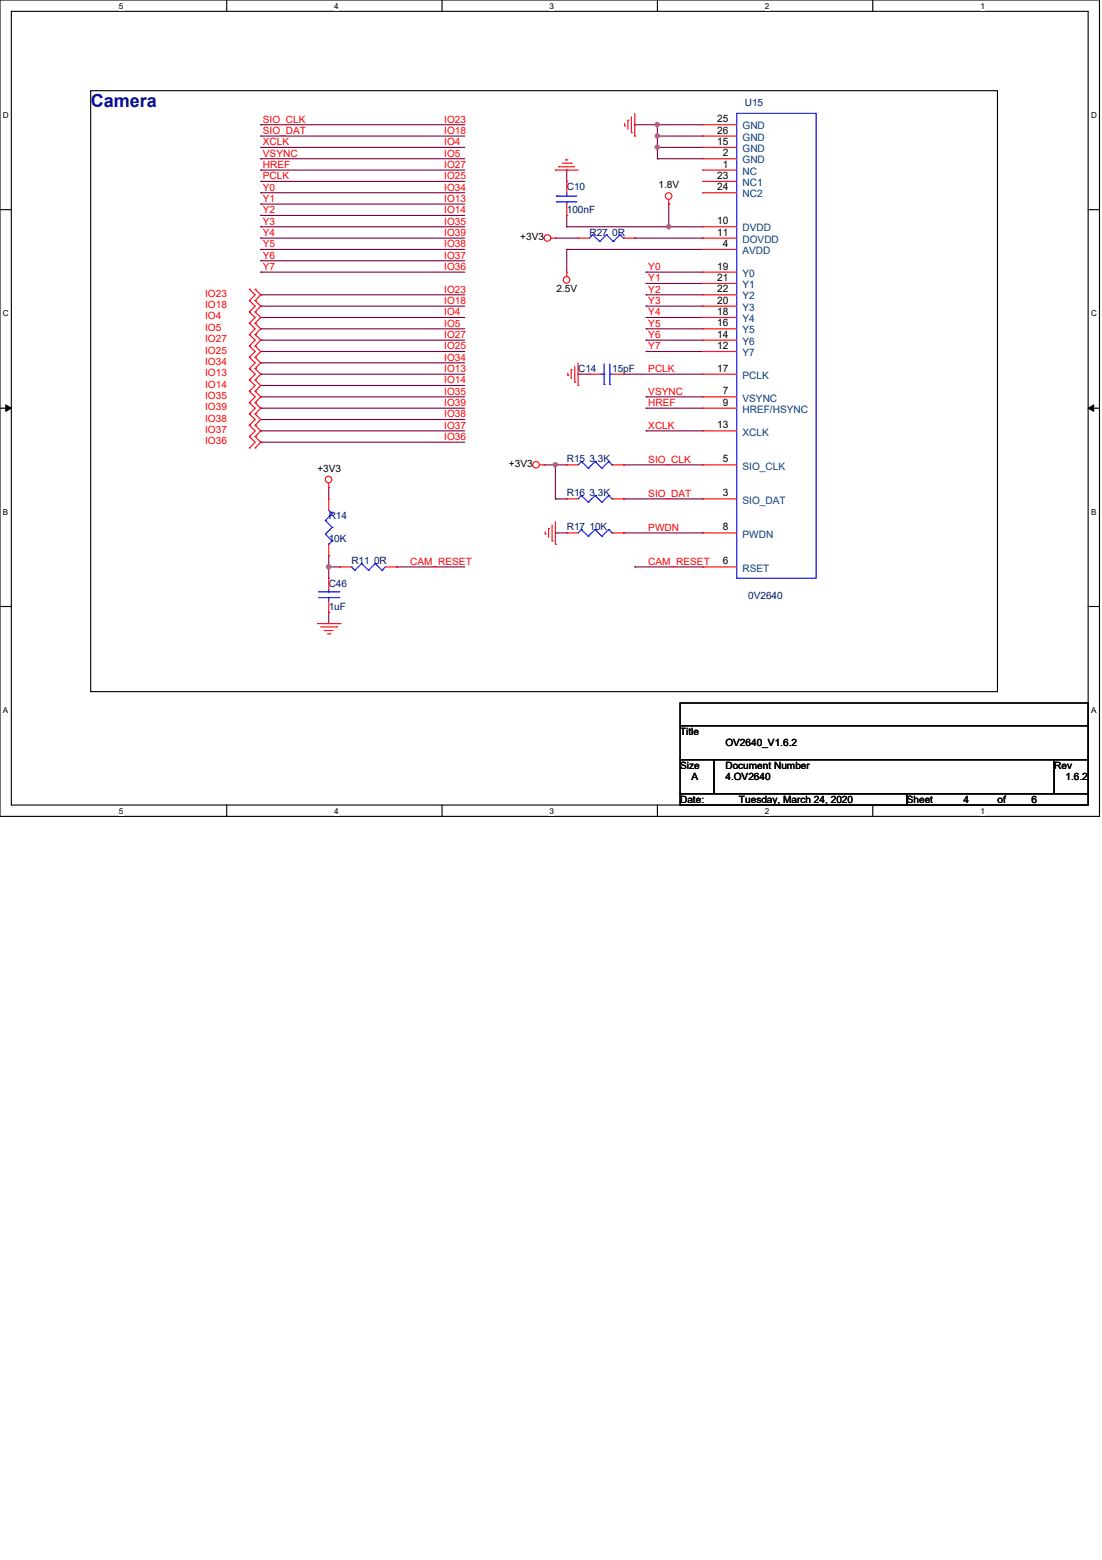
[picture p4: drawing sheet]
<svg xmlns="http://www.w3.org/2000/svg" width="210mm" height="297mm" viewBox="0 0 210 297" stroke-linecap="round" stroke-linejoin="round" font-family="sans-serif">
<path d="M0 0h209.4v155.4h-209.4zM2.2 2.2h205.1v151.1h-205.1z" fill="none" stroke="#000" stroke-width=".21"/>
<g fill="#fff">
<path d="M22.6 .3h.9v1.7h-.9z"/>
<path d="M22.6 153.5h.9v1.8h-.9z"/>
</g>
<path d="M43.2 0v2.2M43.2 153.3v2.1" fill="none" stroke="#000" stroke-width=".21"/>
<g fill="#fff">
<path d="M63.7 .3h.8v1.7h-.8z"/>
<path d="M63.7 153.5h.8v1.8h-.8z"/>
</g>
<path d="M84.2 0v2.2M84.2 153.3v2.1" fill="none" stroke="#000" stroke-width=".21"/>
<g fill="#fff">
<path d="M104.7 .3h.8v1.7h-.8z"/>
<path d="M104.7 153.5h.8v1.8h-.8z"/>
</g>
<path d="M125.2 0v2.2M125.2 153.3v2.1" fill="none" stroke="#000" stroke-width=".21"/>
<g fill="#fff">
<path d="M145.7 .3h.9v1.7h-.9z"/>
<path d="M145.7 153.5h.9v1.8h-.9z"/>
</g>
<path d="M166.2 0v2.2M166.2 153.3v2.1" fill="none" stroke="#000" stroke-width=".21"/>
<g fill="#fff">
<path d="M186.7 .3h.9v1.7h-.9z"/>
<path d="M186.7 153.5h.9v1.8h-.9z"/>
<path d="M.6 21h1.1v1.8h-1.1z"/>
<path d="M207.8 21h1.1v1.8h-1.1z"/>
<path d="M.6 58.8h1.1v1.7h-1.1z"/>
<path d="M207.8 58.8h1.1v1.7h-1.1z"/>
</g>
<path d="M0 39.9h2.2M207.3 39.9h2.1" fill="none" stroke="#000" stroke-width=".21"/>
<g fill="#fff">
<path d="M.6 96.6h1v1.7h-1z"/>
<path d="M207.8 96.6h1v1.7h-1z"/>
</g>
<path d="M0 77.7h2.2M207.3 77.7h2.1" fill="none" stroke="#000" stroke-width=".21"/>
<path d="M1.1 77.1l1.1 .6-1.1 .6zM207.3 77.7l1-.6v1.2z" fill="#000"/>
<path d="M1.1 77.1l1.1 .6-1.1 .6zM207.3 77.7l1-.6v1.2z" fill="none" stroke="#000" stroke-width=".19"/>
<g fill="#fff">
<path d="M.6 134.4h.9v1.7h-.9z"/>
<path d="M207.8 134.4h1v1.7h-1z"/>
</g>
<path d="M17.3 17.3h172.7v114.4h-172.7zM0 115.5h2.2M207.3 115.5h2.1" fill="none" stroke="#000" stroke-width=".21"/>
<path d="M62.6 107.9h.1M62.6 107.9h2.2" fill="none" stroke="#7f003f" stroke-width=".21"/>
<circle cx="62.6" cy="107.9" r=".4" fill="#f0f"/>
<circle cx="62.6" cy="107.9" r=".4" fill="none" stroke="#f0f" stroke-width=".21"/>
<path d="M125.2 23.7h.1M125.2 23.7h8.7M62.6 92.8h.1M62.6 92.8v2.2M62.6 116.6h.1M62.6 107.9h.1M62.6 105.8h.1M62.6 105.8v4.3M62.6 116.6v2.1M75.6 107.9h.1M75.6 107.9h12.9" fill="none" stroke="#7f003f" stroke-width=".21"/>
<circle cx="125.2" cy="23.7" r=".4" fill="#f0f"/>
<circle cx="125.2" cy="23.7" r=".4" fill="none" stroke="#f0f" stroke-width=".21"/>
<path d="M125.2 25.9h.1M125.2 23.7h.1M125.2 25.9h8.7M125.2 23.7v2.2" fill="none" stroke="#7f003f" stroke-width=".21"/>
<circle cx="125.2" cy="25.9" r=".4" fill="#f0f"/>
<circle cx="125.2" cy="25.9" r=".4" fill="none" stroke="#f0f" stroke-width=".21"/>
<path d="M125.2 28.1h.1M125.2 28.1h8.7" fill="none" stroke="#7f003f" stroke-width=".21"/>
<circle cx="125.2" cy="28" r=".4" fill="#f0f"/>
<circle cx="125.2" cy="28" r=".4" fill="none" stroke="#f0f" stroke-width=".21"/>
<g fill="none" stroke="#7f003f" stroke-width=".21">
<path d="M107.9 32.4h.1M107.9 32.4v2.1M125.2 25.9h.1M125.2 30.2h.1M125.2 28.1h.1M125.2 25.9v4.3M125.2 30.2h8.7M107.9 47.5h.1M107.9 41h.1M107.9 47.5h26M107.9 41v2.2M123.1 56.1h.1"/>
<path d="M123.1 56.1h10.8M110.1 71.2h.1M110.1 71.2h2.2M118.7 71.2h.1M118.7 71.2h15.2M123.1 75.6h.1M123.1 77.7h.1M123.1 75.6h10.8M123.1 77.7h10.8M105.8 88.5h.1M105.8 88.5h2.1M118.7 88.5h.1"/>
<path d="M118.7 95h.1M118.7 88.5h15.2M118.7 95h15.2M123.1 82h.1M123.1 82h10.8M118.7 101.5h.1M118.7 101.5h15.2M120.9 107.9h.1M120.9 107.9h13"/>
</g>
<circle cx="105.8" cy="88.5" r=".4" fill="#f0f"/>
<circle cx="105.8" cy="88.5" r=".4" fill="none" stroke="#f0f" stroke-width=".21"/>
<g fill="none" stroke="#7f003f" stroke-width=".21">
<path d="M49.7 25.9h.1M49.7 32.4h.1M49.7 28.1h.1M49.7 23.7h.1M49.7 30.2h.1M49.7 38.9h.1M49.7 36.7h.1M49.7 34.5h.1M49.7 25.9h38.8M49.7 32.4h38.8M49.7 28.1h38.8M49.7 23.7h38.8"/>
<path d="M49.7 30.2h38.8M49.7 38.9h38.8M49.7 36.7h38.8M49.7 34.5h38.8M49.7 41h.1M49.7 43.2h.1M49.7 47.5h.1M49.7 49.7h.1M49.7 45.3h.1M49.7 51.8h.1M49.7 41h38.8M49.7 43.2h38.8"/>
<path d="M49.7 47.5h38.8M49.7 49.7h38.8M49.7 45.3h38.8M49.7 51.8h38.8M123.1 58.3h.1M123.1 54h.1M123.1 51.8h.1M123.1 51.8h10.8M123.1 58.3h10.8M123.1 54h10.8M127.4 43.2h.1M127.4 43.2h6.5"/>
<path d="M123.1 66.9h.1M123.1 64.8h.1M123.1 62.6h.1M123.1 60.5h.1M123.1 66.9h10.8M123.1 64.8h10.8M123.1 62.6h10.8M123.1 60.5h10.8M103.6 88.5h.1M103.6 88.5h2.2M105.8 95h.1M105.8 88.5h.1"/>
<path d="M105.8 95h2.1M105.8 88.5v6.5"/>
</g>
<circle cx="127.4" cy="43.2" r=".4" fill="#f0f"/>
<circle cx="127.4" cy="43.2" r=".4" fill="none" stroke="#f0f" stroke-width=".21"/>
<g fill="none" stroke="#7f003f" stroke-width=".21">
<path d="M120.9 23.7h.1M120.9 23.7h4.3M127.4 38.9h.1M127.4 38.9v4.3h-19.5M49.7 58.3h.1M49.7 56.1h.1M49.7 58.3h38.8M49.7 56.1h38.8M105.8 45.3h.1M105.8 45.3h4.3M107.9 47.5h.1M107.9 43.2h.1"/>
<path d="M107.9 47.5v4.3M120.9 45.3h.1M120.9 45.3h13M49.7 60.5h.1M49.7 62.6h.1M49.7 66.9h.1M49.7 75.6h.1M49.7 79.9h.1M49.7 69.1h.1M49.7 64.8h.1M49.7 77.7h.1M49.7 73.4h.1"/>
<path d="M49.7 71.2h.1M49.7 60.5h38.8M49.7 62.6h38.8M49.7 66.9h38.8M49.7 75.6h38.8M49.7 79.9h38.8M49.7 69.1h38.8M49.7 64.8h38.8M49.7 77.7h38.8M49.7 73.4h38.8M49.7 71.2h38.8M49.7 84.2h.1"/>
<path d="M49.7 82h.1M49.7 84.2h38.8M49.7 82h38.8M105.8 101.5h.1M105.8 101.5h2.1"/>
</g>
<g fill="none" stroke="#f00" stroke-width=".21">
<path d="M105.8 32.4h.1M105.8 32.4h4.3M106.4 31.7h.1M106.4 31.7h3.1M107.1 31.1h1.7M107.7 30.4h.1M107.7 30.4h.5M107.9 34.5h.1M107.9 34.5v2.2M107.9 38.9v2.1M108.8 31.1h.1M119 24h.1"/>
<path d="M119 23.5v.5M119.6 22.9h.1M119.6 22.9v1.7M120.3 25.3h.1M120.3 22.2v3.1M120.9 25.9h.1M120.9 21.6v4.3M127.4 38.9h.1M127.4 38v.9M133.9 32.4h.1M133.9 34.5h.1M133.9 36.7h.1"/>
<path d="M133.9 23.7h.1M133.9 25.9h.1M133.9 28.1h.1M133.9 30.2h.1M133.9 32.4h6.4M133.9 34.5h6.4M133.9 36.7h6.4M133.9 23.7h6.4M133.9 25.9h6.4M133.9 28.1h6.4M133.9 30.2h6.4M47.5 55.1h.1"/>
<path d="M47.5 57.2h.1M47.5 59.4h.1M47.5 55.1l1.1 1-1.1 1.1M47.5 57.2l1.1 1.1-1.1 1.1M47.5 59.4l1.1 1.1-1.1 1.1M48.6 57.2h.1M48.6 55.1h.1M48.6 59.4h.1M48.6 55.1l1.1 1-1.1 1.1M48.6 57.2l1.1 1.1-1.1 1.1M48.6 59.4l1.1 1.1-1.1 1.1M104.9 45.3h.9"/>
<path d="M105.8 45.3h.1M107.9 51.8h.1M107.9 41h.1M107.9 51.8v.9M110.1 45.3h.1M110.1 45.3h2.2M118.7 45.3h2.2M120.9 45.3h.1M133.9 47.5h.1M133.9 43.2h.1M133.9 45.3h.1M133.9 51.8h.1"/>
<path d="M133.9 54h.1M133.9 56.1h.1M133.9 58.3h.1M133.9 45.3h6.4M133.9 47.5h6.4M133.9 43.2h6.4M133.9 51.8h6.4M133.9 54h6.4M133.9 56.1h6.4M133.9 58.3h6.4M47.5 61.6h.1M47.5 63.7h.1"/>
<path d="M47.5 68h.1M47.5 70.2h.1M47.5 65.9h.1M47.5 74.5h.1M47.5 76.7h.1M47.5 78.8h.1M47.5 72.3h.1M47.5 61.6l1.1 1-1.1 1.1M47.5 68l1.1 1.1-1.1 1.1M47.5 65.9l1.1 1-1.1 1.1M47.5 74.5l1.1 1.1-1.1 1.1M47.5 78.8l1.1 1.1-1.1 1.1"/>
<path d="M47.5 63.7l1.1 1.1-1.1 1.1M47.5 76.7l1.1 1-1.1 1.1M47.5 72.3l1.1 1.1-1.1 1.1M47.5 70.2l1.1 1-1.1 1.1M48.6 61.6h.1M48.6 63.7h.1M48.6 70.2h.1M48.6 68h.1M48.6 65.9h.1M48.6 76.7h.1M48.6 74.5h.1M48.6 78.8h.1"/>
<path d="M48.6 72.3h.1M48.6 61.6l1.1 1-1.1 1.1M48.6 68l1.1 1.1-1.1 1.1M48.6 65.9l1.1 1-1.1 1.1M48.6 74.5l1.1 1.1-1.1 1.1M48.6 78.8l1.1 1.1-1.1 1.1M48.6 63.7l1.1 1.1-1.1 1.1M48.6 76.7l1.1 1-1.1 1.1M48.6 72.3l1.1 1.1-1.1 1.1M48.6 70.2l1.1 1-1.1 1.1M108.2 71.5h.1M108.2 71v.5"/>
<path d="M108.8 70.4h.1M108.8 70.4v1.7M109.5 72.8h.1M109.5 69.7v3.1M110.1 73.4h.1M110.1 69.1v4.3M112.3 71.2h.1M112.3 71.2h2.1M116.6 71.2h2.1M118.7 71.2h.1M133.9 60.5h.1M133.9 62.6h.1"/>
<path d="M133.9 64.8h.1M133.9 66.9h.1M133.9 71.2h.1M133.9 75.6h.1M133.9 77.7h.1M133.9 71.2h6.4M133.9 60.5h6.4M133.9 62.6h6.4M133.9 64.8h6.4M133.9 66.9h6.4M133.9 75.6h6.4M133.9 77.7h6.4"/>
<path d="M47.5 81h.1M47.5 83.1h.1M47.5 85.3h.1M47.5 83.1l1.1 1.1-1.1 1.1M47.5 81l1.1 1-1.1 1.1M48.6 81h.1M48.6 85.3h.1M48.6 83.1h.1M48.6 83.1l1.1 1.1-1.1 1.1M48.6 81l1.1 1-1.1 1.1M62.6 92.8h.1M62.6 95h.1"/>
<path d="M62.6 92v.8M62.6 95v2.2M102.8 88.5h.8M103.6 88.5h.1M105.2 99.9v3.1M105.8 99.3v4.3M107.9 95h.1M107.9 88.5h.1M107.9 88.5h2.2M107.9 95h2.2M116.6 88.5h2.1M116.6 95h2.1"/>
<path d="M118.7 95h.1M118.7 88.5h.1M133.9 82h.1M133.9 88.5h.1M133.9 95h.1M133.9 88.5h6.4M133.9 95h6.4M133.9 82h6.4M60.5 118.7h4.3M61.1 119.4h3M62.6 110.1h.1M62.6 116.6h.1"/>
<path d="M62.6 105.8h.1M62.6 103.6v2.2M62.6 110.1v2.2M62.6 114.4v2.2M64.1 119.4h.1M64.8 118.7h.1M64.8 107.9h.1M64.8 107.9h2.1M73.4 107.9h2.2M75.6 107.9h.1M103.8 101.7h.1M103.8 101.3v.4"/>
<path d="M104.5 100.6h.1M104.5 100.6v1.7M105.2 103h.1M105.8 103.6h.1M107.9 101.5h.1M107.9 101.5h2.2M116.6 101.5h2.1M118.7 101.5h.1M133.9 101.5h.1M133.9 107.9h.1M133.9 101.5h6.4M133.9 107.9h6.4"/>
<path d="M61.8 120.1h.1M61.8 120.1h1.7M62.4 120.7h.4M62.8 120.7h.1"/>
<circle cx="127.3" cy="37.3" r=".63"/>
<circle cx="104.3" cy="45.3" r=".63"/>
<circle cx="107.9" cy="53.3" r=".63"/>
<circle cx="62.6" cy="91.3" r=".63"/>
<circle cx="102.1" cy="88.5" r=".63"/>
</g>
<path d="M129.5 133.9h77.8v4.3h-77.8zM129.5 138.2h77.8v6.5h-77.8zM129.5 144.7h6.5v6.4h-6.5zM129.5 151.1h43.2v2.2h-43.2zM136 144.7h64.8v6.4h-64.8zM172.7 151.1h34.6v2.2h-34.6zM200.8 144.7h6.5v6.4h-6.5z" fill="none" stroke="#000" stroke-width=".21"/>
<g fill="none" stroke="#00f" stroke-width=".21">
<path d="M106 37.3h.1M106 38.4h.1M106 37.3h3.9M106 38.4h3.9M107.9 38.4h.1M107.9 37.3h.1M107.9 36.7v.6M107.9 38.4v.5M140.3 21.6h15.1v88.5h-15.1zM112.9 44.7h.1M112.9 44.7l-.6 .6M112.9 44.7l1.3 1.3"/>
<path d="M114.2 46h.1M115.5 44.7h.1M115.5 44.7l-1.3 1.3M115.5 44.7l1.3 1.3M116.8 46h.1M118.1 44.7h.1M118.1 44.7l-1.3 1.3M118.1 44.7l.6 .6M118.7 45.3h.1M114.4 71.2h.7M115.1 73.2h.1M115.1 71.2h.1"/>
<path d="M115.1 69.3v3.9M116.2 71.2h.1M116.2 73.2h.1M116.2 71.2h.4M116.2 69.3v3.9M62 99.1h.1M62 99.1l1.2 1.3M62.6 97.2l.6 .6M63.2 97.8h.1M63.2 97.8l-1.2 1.3M110.7 94.4h.1M110.7 87.9h.1"/>
<path d="M110.7 94.4l-.6 .6M110.7 94.4l1.4 1.2M110.7 87.9l-.6 .6M110.7 87.9l1.4 1.3M112.1 95.6h.1M112.1 89.2h.1M113.4 94.4h.1M113.4 87.9h.1M113.4 94.4l-1.3 1.2M113.4 94.4l1.2 1.2M113.4 87.9l-1.3 1.3M113.4 87.9l1.2 1.3"/>
<path d="M114.6 95.6h.1M114.6 89.2h.1M116 94.4h.1M116 87.9h.1M116 94.4l-1.4 1.2M116 94.4l.6 .6M116 87.9l-1.4 1.3M116 87.9l.6 .6M116.6 95h.1M116.6 88.5h.1M60.7 113.8h3.9M60.7 112.7h3.9"/>
<path d="M62 101.7h.1M62 101.7l1.2 1.3M62.6 112.7h.1M62.6 113.8h.1M62.6 103.6h.1M62.6 112.3v.4M62.6 113.8v.6M63.2 100.4h.1M63.2 103h.1M63.2 100.4l-1.2 1.3M63.2 103l-.6 .6M64.6 113.8h.1"/>
<path d="M64.6 112.7h.1M66.9 107.9h.1M66.9 107.9l.7 .7M67.6 108.6h.1M68.9 107.3h.1M68.9 107.3l1.3 1.3M68.9 107.3l-1.3 1.3M70.2 108.6h.1M71.5 107.3h.1M71.5 107.3l1.3 1.3M71.5 107.3l-1.3 1.3M72.8 108.6h.1"/>
<path d="M73.4 107.9l-.6 .7M110.7 100.8h.1M110.7 100.8l-.6 .7M110.7 100.8l1.4 1.3M112.1 102.1h.1M113.4 100.8h.1M113.4 100.8l-1.3 1.3M113.4 100.8l1.2 1.3M114.6 102.1h.1M116 100.8h.1M116 100.8l-1.4 1.3M116 100.8l.6 .7"/>
<path d="M116.6 101.5h.1"/>
</g>
<circle cx="62.6" cy="107.9" r=".4" fill="#f0f"/>
<circle cx="62.6" cy="107.9" r=".4" fill="none" stroke="#f0f" stroke-width=".21"/>
<circle cx="125.2" cy="23.7" r=".4" fill="#f0f"/>
<circle cx="125.2" cy="23.7" r=".4" fill="none" stroke="#f0f" stroke-width=".21"/>
<circle cx="125.2" cy="25.9" r=".4" fill="#f0f"/>
<circle cx="125.2" cy="25.9" r=".4" fill="none" stroke="#f0f" stroke-width=".21"/>
<circle cx="125.2" cy="28" r=".4" fill="#f0f"/>
<circle cx="125.2" cy="28" r=".4" fill="none" stroke="#f0f" stroke-width=".21"/>
<circle cx="105.8" cy="88.5" r=".4" fill="#f0f"/>
<circle cx="105.8" cy="88.5" r=".4" fill="none" stroke="#f0f" stroke-width=".21"/>
<circle cx="127.4" cy="43.2" r=".4" fill="#f0f"/>
<circle cx="127.4" cy="43.2" r=".4" fill="none" stroke="#f0f" stroke-width=".21"/>
<text font-size="3.4" fill="#00007f" x="17.3" y="20.4">Camera</text>
<g font-size="1.9" fill="#f00">
<text x="50.1" y="23.3">SIO_CLK</text>
<text x="84.6" y="23.3">IO23</text>
<text x="50.1" y="25.5">SIO_DAT</text>
<text x="50.1" y="27.6">XCLK</text>
<text x="50.1" y="29.8">VSYNC</text>
<text x="84.6" y="25.5">IO18</text>
<text x="84.6" y="27.6">IO4</text>
<text x="84.6" y="29.8">IO5</text>
<text x="50.1" y="32">HREF</text>
<text x="50.1" y="34.1">PCLK</text>
<text x="84.6" y="32">IO27</text>
<text x="84.6" y="34.1">IO25</text>
<text x="50.1" y="40.6">Y2</text>
<text x="50.1" y="38.4">Y1</text>
<text x="50.1" y="36.3">Y0</text>
<text x="84.6" y="40.6">IO14</text>
<text x="84.6" y="38.4">IO13</text>
<text x="84.6" y="36.3">IO34</text>
<text x="50.1" y="42.8">Y3</text>
<text x="50.1" y="47.1">Y5</text>
<text x="50.1" y="44.9">Y4</text>
<text x="84.6" y="42.8">IO35</text>
<text x="84.6" y="47.1">IO38</text>
<text x="84.6" y="44.9">IO39</text>
<text x="50.1" y="49.2">Y6</text>
<text x="50.1" y="51.4">Y7</text>
<text x="84.6" y="49.2">IO37</text>
<text x="84.6" y="51.4">IO36</text>
<text x="123.5" y="53.6">Y1</text>
<text x="123.5" y="51.4">Y0</text>
<text x="39.1" y="56.5">IO23</text>
<text x="39.1" y="58.7">IO18</text>
<text x="84.6" y="57.9">IO18</text>
<text x="84.6" y="55.7">IO23</text>
<text x="123.5" y="55.7">Y2</text>
<text x="123.5" y="57.9">Y3</text>
<text x="39.1" y="60.8">IO4</text>
<text x="39.1" y="63">IO5</text>
<text x="39.1" y="65.2">IO27</text>
<text x="84.6" y="60">IO4</text>
<text x="84.6" y="62.2">IO5</text>
<text x="84.6" y="64.3">IO27</text>
<text x="123.5" y="64.3">Y6</text>
<text x="123.5" y="62.2">Y5</text>
<text x="123.5" y="60">Y4</text>
<text x="39.1" y="69.5">IO34</text>
<text x="39.1" y="67.3">IO25</text>
<text x="39.1" y="71.6">IO13</text>
<text x="84.6" y="66.5">IO25</text>
<text x="84.6" y="68.7">IO34</text>
<text x="84.6" y="70.8">IO13</text>
<text x="123.5" y="70.8">PCLK</text>
<text x="123.5" y="66.5">Y7</text>
<text x="39.1" y="75.9">IO35</text>
<text x="39.1" y="73.8">IO14</text>
<text x="84.6" y="75.1">IO35</text>
<text x="84.6" y="77.3">IO39</text>
<text x="84.6" y="73">IO14</text>
<text x="123.5" y="75.1">VSYNC</text>
<text x="123.5" y="77.3">HREF</text>
<text x="39.1" y="80.3">IO38</text>
<text x="39.1" y="78.1">IO39</text>
<text x="39.1" y="82.4">IO37</text>
<text x="84.6" y="79.5">IO38</text>
<text x="84.6" y="83.8">IO36</text>
<text x="84.6" y="81.6">IO37</text>
<text x="123.5" y="81.6">XCLK</text>
<text x="39.1" y="84.6">IO36</text>
<text x="123.5" y="88.1">SIO_CLK</text>
<text x="123.5" y="94.6">SIO_DAT</text>
<text x="123.5" y="101">PWDN</text>
<text x="78.1" y="107.5">CAM_RESET</text>
<text x="123.5" y="107.5">CAM_RESET</text>
</g>
<g font-size="1.9">
<text x="136.6" y="23.3">25</text>
<text x="136.6" y="25.4">26</text>
<text x="136.6" y="27.6">15</text>
<text x="137.7" y="29.8">2</text>
<text x="125.4" y="35.8">1.8V</text>
<text x="136.6" y="34.1">23</text>
<text x="137.7" y="31.9">1</text>
<text x="136.6" y="36.2">24</text>
<text x="99.1" y="45.7">+3V3</text>
<text x="136.6" y="42.7">10</text>
<text x="136.6" y="44.9">11</text>
<text x="137.7" y="47">4</text>
<text x="136.6" y="51.4">19</text>
<text x="136.6" y="53.5">21</text>
<text x="106" y="55.7">2.5V</text>
<text x="136.6" y="60">18</text>
<text x="136.6" y="55.7">22</text>
<text x="136.6" y="57.8">20</text>
<text x="136.6" y="62.1">16</text>
<text x="136.6" y="64.3">14</text>
<text x="136.6" y="66.5">12</text>
<text x="136.6" y="70.8">17</text>
<text x="137.7" y="75.1">7</text>
<text x="137.7" y="77.3">9</text>
<text x="136.6" y="81.6">13</text>
<text x="60.5" y="89.8">+3V3</text>
<text x="96.9" y="88.9">+3V3</text>
<text x="137.7" y="88.1">5</text>
<text x="137.7" y="94.5">3</text>
<text x="137.7" y="101">8</text>
<text x="137.7" y="107.5">6</text>
<text x="129.5" y="139.9">Title</text>
<text x="138.2" y="142">OV2640_V1.6.2</text>
<text x="129.5" y="146.3">Size</text>
<text x="131.7" y="148.5">A</text>
<text x="138.2" y="146.3">Document Number</text>
<text x="138.2" y="148.5">4.OV2640</text>
<text x="200.8" y="146.3">Rev</text>
<text x="202.9" y="148.5">1.6.2</text>
<text x="129.5" y="152.8">Date:</text>
<text x="140.8" y="152.8">Tuesday, March 24, 2020</text>
<text x="172.7" y="152.8">Sheet</text>
<text x="183.5" y="152.8">4</text>
<text x="190" y="152.8">of</text>
<text x="196.5" y="152.8">6</text>
</g>
<g font-size="1.9" fill="#00007f">
<text x="141.9" y="20.3">U15</text>
<text x="107.9" y="36.2">C10</text>
<text x="107.9" y="40.6">100nF</text>
<text x="112.3" y="44.9">R27 0R</text>
<text x="110.1" y="70.8">C14</text>
<text x="116.6" y="70.8">15pF</text>
<text x="107.9" y="88.1">R15 3.3K</text>
<text x="107.9" y="94.5">R16 3.3K</text>
<text x="62.6" y="98.8">R14</text>
<text x="107.9" y="101">R17 10K</text>
<text x="62.6" y="103.2">10K</text>
<text x="66.9" y="107.5">R11 0R</text>
<text x="62.6" y="111.8">C46</text>
<text x="142.5" y="114">0V2640</text>
<text x="62.6" y="116.1">1uF</text>
</g>
<g font-size="1.9" fill="#003f7f">
<text x="141.4" y="24.6">GND</text>
<text x="141.4" y="26.8">GND</text>
<text x="141.4" y="29">GND</text>
<text x="141.4" y="33.3">NC</text>
<text x="141.4" y="35.4">NC1</text>
<text x="141.4" y="31.1">GND</text>
<text x="141.4" y="37.6">NC2</text>
<text x="141.4" y="44.1">DVDD</text>
<text x="141.4" y="46.2">DOVDD</text>
<text x="141.4" y="48.4">AVDD</text>
<text x="141.4" y="52.7">Y0</text>
<text x="141.4" y="54.9">Y1</text>
<text x="141.4" y="57">Y2</text>
<text x="141.4" y="59.2">Y3</text>
<text x="141.4" y="61.3">Y4</text>
<text x="141.4" y="63.5">Y5</text>
<text x="141.4" y="65.7">Y6</text>
<text x="141.4" y="67.8">Y7</text>
<text x="141.4" y="72.1">PCLK</text>
<text x="141.4" y="76.5">VSYNC</text>
<text x="141.4" y="78.6">HREF/HSYNC</text>
<text x="141.4" y="82.9">XCLK</text>
<text x="141.4" y="89.4">SIO_CLK</text>
<text x="141.4" y="95.9">SIO_DAT</text>
<text x="141.4" y="102.4">PWDN</text>
<text x="141.4" y="108.8">RSET</text>
</g>
<g font-size="1.6">
<text x="22.6" y="1.7">5</text>
<text x="63.7" y="1.7">4</text>
<text x="104.7" y="1.7">3</text>
<text x="145.7" y="1.7">2</text>
<text x="186.7" y="1.7">1</text>
<text x=".6" y="22.4">D</text>
<text x="207.8" y="22.4">D</text>
<text x=".6" y="60.2">C</text>
<text x="207.8" y="60.2">C</text>
<text x=".6" y="98">B</text>
<text x="207.8" y="98">B</text>
<text x=".6" y="135.8">A</text>
<text x="207.8" y="135.8">A</text>
<text x="22.6" y="154.9">5</text>
<text x="63.7" y="154.9">4</text>
<text x="104.7" y="154.9">3</text>
<text x="145.7" y="154.9">2</text>
<text x="186.7" y="154.9">1</text>
</g>
</svg>
